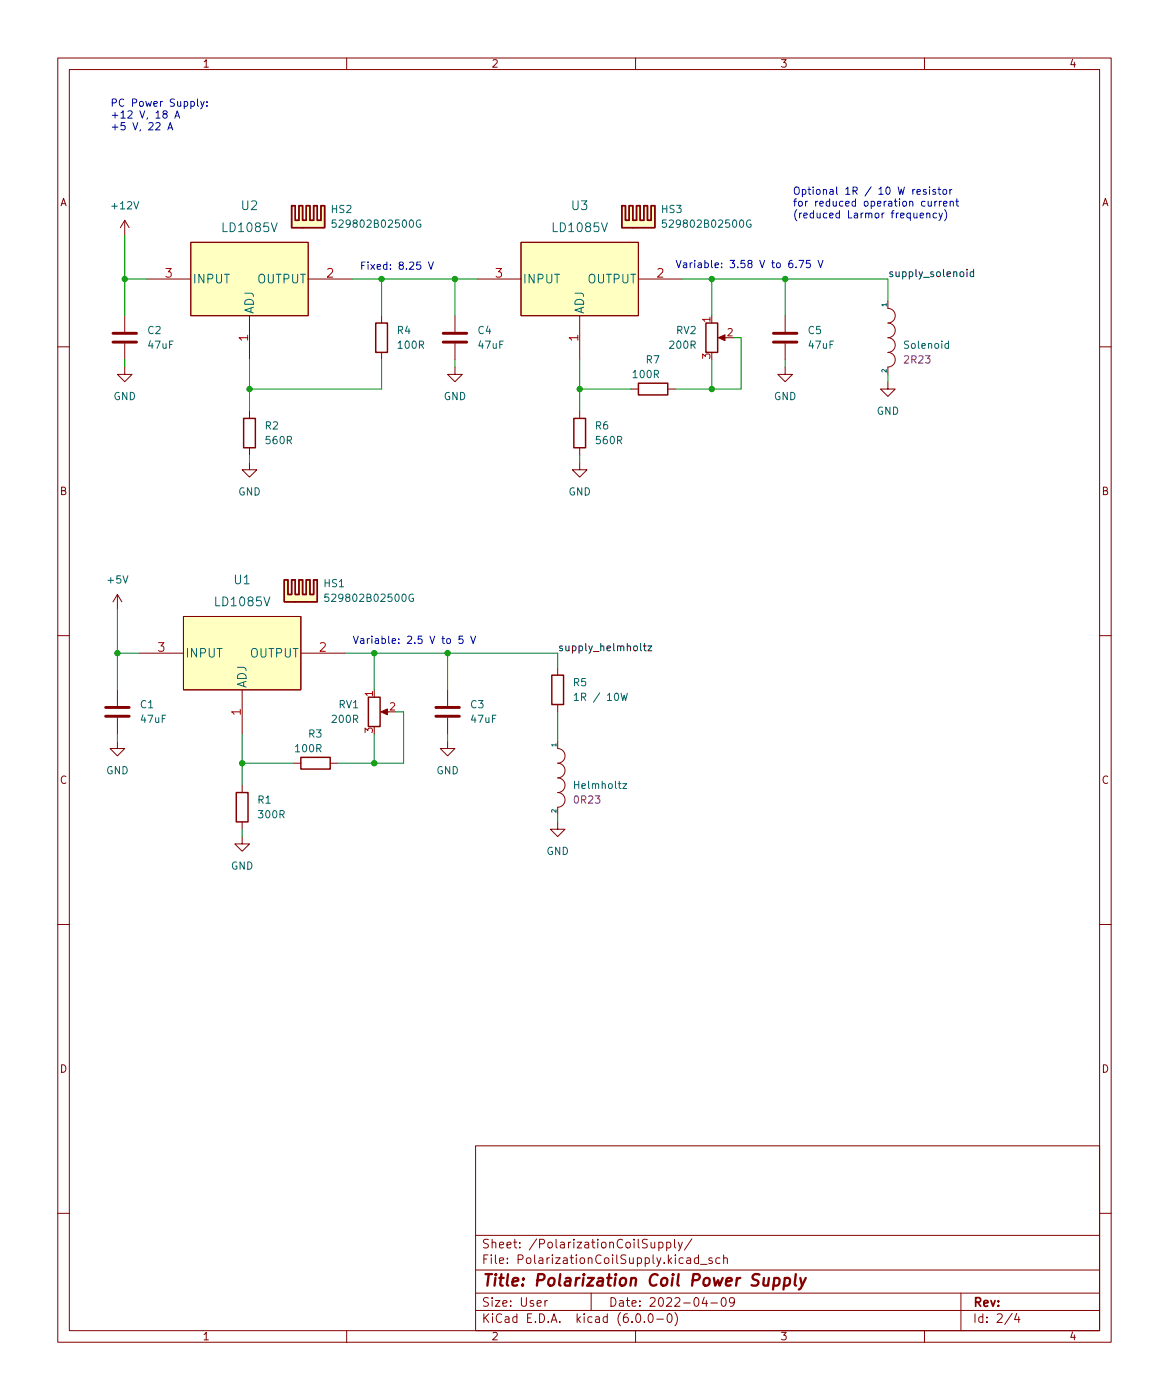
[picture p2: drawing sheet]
<svg xmlns="http://www.w3.org/2000/svg" width="202mm" height="242mm" viewBox="0 0 202 242" stroke-linecap="round" stroke-linejoin="round" font-family="sans-serif">
<g fill="none" stroke="#840000" stroke-width=".17">
<path d="M10 10h182.3v222.4h-182.3zM12 12h178.3v218.4h-178.3zM60 10v2M110 10v2M160 10v2M21.6 38.1v2.6M21.6 38.1l-.8 1.3M21.6 38.1l.8 1.3M21.6 54.7v2.7M21.6 59.5v2.8M25.4 48.3h7.6M33 42h20.3v12.7h-20.3z"/>
<path d="M43.2 54.7v7.6M53.3 48.3h7.7M66 54.7v1.2M78.7 54.7v2.7M78.7 59.5v2.8M82.5 48.3h7.7M90.2 42h20.3v12.7h-20.3zM100.3 54.7v7.6M110.5 48.3h7.6M124.7 58.5h1M135.9 54.7v2.7M135.9 59.5v2.8"/>
<path d="M153.7 52.1v1.3a1.27 1.27 0 0 1 1.2 1.3 1.27 1.27 0 0 1-1.2 1.2 1.27 1.27 0 0 1 1.2 1.3 1.27 1.27 0 0 1-1.2 1.3 1.27 1.27 0 0 1 1.2 1.2 1.27 1.27 0 0 1-1.2 1.3 1.27 1.27 0 0 1 1.2 1.3 1.27 1.27 0 0 1-1.2 1.2v1.3M10 60h2M21.6 63.5v1.3h1.3l-1.3 1.3-1.3-1.3h1.3M43.2 71.2v1.2M43.2 77.5v1.3M66 61v1.3M78.7 63.5v1.3h1.3l-1.3 1.3-1.2-1.3h1.2M100.3 71.2v1.2M100.3 77.5v1.3M109.2 67.4h1.3M115.6 67.4h1.2M135.9 63.5v1.3h1.3l-1.3 1.3-1.3-1.3h1.3"/>
<path d="M153.7 66.1v1.3h1.2l-1.2 1.2-1.3-1.2h1.3M190.3 60h2M43.2 80.1v1.2h1.2l-1.2 1.3-1.3-1.3h1.3M100.3 80.1v1.2h1.3l-1.3 1.3-1.2-1.3h1.2M10 110h2M20.3 102.9v2.6M20.3 119.4v2.8M20.3 102.9l-.7 1.3M20.3 102.9l.8 1.3M24.1 113.1h7.6M31.7 106.7h20.4v12.7h-20.4zM41.9 119.4v7.6"/>
<path d="M52.1 113.1h7.6M77.5 119.4v2.8M96.5 115.6v1.3M190.3 110h2M20.3 128.3v1.3h1.3l-1.3 1.3-1.3-1.3h1.3M20.3 124.2v2.8M41.9 135.9v1.3M50.8 132.1h1.3M57.1 132.1h1.3M66.3 123.2h1M77.5 128.3v1.3h1.2l-1.2 1.3-1.3-1.3h1.3M77.5 124.2v2.8"/>
<path d="M96.5 128.3v1.3a1.27 1.27 0 0 1 1.3 1.3 1.27 1.27 0 0 1-1.3 1.2 1.27 1.27 0 0 1 1.3 1.3 1.27 1.27 0 0 1-1.3 1.3 1.27 1.27 0 0 1 1.3 1.2 1.27 1.27 0 0 1-1.3 1.3 1.27 1.27 0 0 1 1.3 1.3 1.27 1.27 0 0 1-1.3 1.2v1.3M96.5 122v1.2M41.9 144.8v1.3h1.3l-1.3 1.3-1.3-1.3h1.3M41.9 142.3v1.3M96.5 142.3v1.3h1.3l-1.3 1.2-1.3-1.2h1.3M10 160h2M190.3 160h2M82.3 198.4h108v32h-108zM10 210h2M82.3 219.9h108M82.3 213.9h108M112.7 215v1h.4l.2-.1"/>
<path d="M113.3 215v1M114 215.1l.5-.1 .2 .3v.5l-.1 .2h-.6M114 215v1.5M115.4 215.1l.4-.1 .3 .3v.5l-.1 .2h-.6M115.4 215v1.5M116.7 214.5v1.3l.3 .2M117.4 215l.3 1M118.1 215l-.5 1.4-.2 .1M118.9 217.8h.6v.9M119.5 218.1l-.5 .1a.29 .29 0 0 0-.2 .3 .29 .29 0 0 0 .2 .2h.5M119.7 214.5l-1.2 1.9M120.9 217.8l-.4-.1-.3 .3v.5l.1 .2h.6"/>
<path d="M120.9 217.2v1.5M121.2 218.9h1.2M123.2 217.8l-.3-.1-.2 .3v.2l.5 .1v.4h-.5M124.6 217.8l-.4-.1-.3 .3v.5l.1 .2h.6M125.2 217.9l.3-.2 .3 .1 .1 .9M125.2 217.2v1.5M190.3 210h2M60 230.4v2M82.3 226.9h108M82.3 223.9h108M94.3 225.1v1M94.7 225.1l-.2 .1-.2 .2"/>
<path d="M102.3 223.9v3M110 230.4v2M110.2 227.5l.2-.1a.81 .81 0 0 1 .6 .7 .81 .81 0 0 1-.3 .8h-.2a.81 .81 0 0 1-.6-.6 .81 .81 0 0 1 .3-.8zM111.5 228.8v.1M112.4 227.5l.1-.1a.81 .81 0 0 1 .6 .7 .81 .81 0 0 1-.3 .8h-.1a.81 .81 0 0 1-.6-.6 .81 .81 0 0 1 .3-.8zM113.7 228.4h1.1M115.7 227.5l.1-.1a.81 .81 0 0 1 .6 .7 .81 .81 0 0 1-.3 .8h-.1a.81 .81 0 0 1-.6-.6 .81 .81 0 0 1 .3-.8zM116.8 227.2a1.72 1.72 0 0 1 0 2.3M121.9 224.6l-.4 1h1M122.2 225.1v1M123 225.6h1.2M125 224.7l.2-.1a.81 .81 0 0 1 .6 .7 .81 .81 0 0 1-.3 .8h-.2a.81 .81 0 0 1-.6-.6 .81 .81 0 0 1 .3-.8z"/>
<path d="M127.1 225.3l-.3 .3-.4-.1-.2-.2v-.4l.2-.2 .4-.1 .2 .2a.99 .99 0 0 1-.3 1.3h-.3M160 230.4v2M166.3 223.9v6.5M175.2 227.4l-1.3 1.9M176 227.4l-.4 1h.9M176.3 227.9v1"/>
</g>
<path d="M133.1 221.2l-.2 1.4M134 221.3l.2-.1 .6 .1 .1 .3v.6a.66 .66 0 0 1-1 .3M134 221.2l-.2 2M135.8 221.3l.2-.1 .6 .1 .1 .3v.6a.66 .66 0 0 1-1 .3M135.8 221.2l-.2 2M137.7 220.6l-.2 1.7 .3 .3M138.5 221.2l.3 1.4M139.5 221.2l-.9 1.8-.3 .2" fill="none" stroke="#840000" stroke-width=".4"/>
<g fill="#840000" stroke="#840000" stroke-width=".17">
<path d="M124.3 58.5l1.2-.5v1z"/>
<path d="M65.9 123.2l1.2-.5v1z"/>
</g>
<path d="M50.5 35.6h.6v2.5h.6v-2.5h.7v2.5h.6v-2.5h.6v2.5h.7v-2.5h.6v2.5h.6v-2.5h.7v3.8h-5.7zM107.6 35.6h.7v2.5h.6v-2.5h.6v2.5h.7v-2.5h.6v2.5h.6v-2.5h.7v2.5h.6v-2.5h.6v3.8h-5.7zM65 55.9h2.1v5.1h-2.1zM122.2 55.9h2v5.1h-2zM42.2 72.4h2v5.1h-2zM99.3 72.4h2v5.1h-2zM110.5 66.3h5.1v2.1h-5.1zM49.2 100.4h.6v2.5h.7v-2.5h.6v2.5h.6v-2.5h.7v2.5h.6v-2.5h.6v2.5h.7v-2.5h.6v3.8h-5.7zM95.5 116.9h2v5.1h-2zM40.9 137.2h2v5.1h-2zM52.1 131.1h5v2h-5zM63.8 120.7h2v5.1h-2z" fill="none" stroke="#840000" stroke-width=".25"/>
<g fill="#ffffc2" stroke="#ffffc2" stroke-width=".17">
<path d="M33 42h20.3v12.7h-20.3z"/>
<path d="M90.2 42h20.3v12.7h-20.3z"/>
<path d="M50.5 35.6h.6v2.5h.6v-2.5h.7v2.5h.6l-.6 1.3h-1.9z"/>
<path d="M53 35.6h.6v2.5h.7v-2.5h.6v2.5h.6v-2.5h.7v3.8h-3.8l.6-1.3z"/>
<path d="M107.6 35.6h.7v2.5h.6v-2.5h.6v2.5h.7l-.7 1.3h-1.9z"/>
<path d="M110.2 35.6h.6v2.5h.6v-2.5h.7v2.5h.6v-2.5h.6v3.8h-3.8l.7-1.3z"/>
<path d="M49.2 100.4h.6v2.5h.7v-2.5h.6v2.5h.6l-.6 1.3h-1.9z"/>
<path d="M51.7 100.4h.7v2.5h.6v-2.5h.6v2.5h.7v-2.5h.6v3.8h-3.8l.6-1.3z"/>
<path d="M31.7 106.7h20.4v12.7h-20.4z"/>
</g>
<path d="M19.6 59.2h4M19.6 57.7h4M76.7 59.2h4.1M76.7 57.7h4.1M133.9 59.2h4M133.9 57.7h4M18.3 124h4.1M18.3 122.5h4.1M75.4 124h4.1M75.4 122.5h4.1" fill="none" stroke="#840000" stroke-width=".51"/>
<path d="M58.1 38.1h-.6v.6l.2-.1h.4l.1 .2-.1 .4-.1 .2-.5-.2M72.8 38.1a.59 .59 0 0 0-.8 .6 .59 .59 0 0 0 .8 .6v-.5h-.2M115.3 38.1h-.6l-.1 .6 .2-.1h.4l.1 .2v.4l-.2 .2-.5-.2M129.9 38.1a.59 .59 0 0 0-.7 .6 .59 .59 0 0 0 .7 .6l.1-.5h-.3M164.2 59.5h-.4l-.3 .2 .2 .5h.5M164.2 59v1.3M56.9 102.9h-.6l-.1 .6 .2-.2 .4 .1 .1 .2v.4l-.2 .1-.5-.1M71.5 102.9a.59 .59 0 0 0-.7 .6 .59 .59 0 0 0 .7 .6l.1-.5h-.3M107.5 120l.3 1.3 .2-.9 .3 .9 .3-1.3M99.4 120.4l.3-.4v1.3M99.4 121.3h.7M107.8 135.7h.7l-.7 .8h.7" fill="none" stroke="#006464" stroke-width=".17"/>
<path d="M167.4 46.6v.1M167.4 47v.9M168.5 47.1l-.4-.1-.2 .3 .1 .5h.5M168.5 46.6v1.3M110.9 111.4v1.1l.2 .2M111.4 111.8h.4M111.5 111.4v1.1l.3 .2M112.1 111.8h.7l-.7 .9h.7" fill="none" stroke="#0f0f0f" stroke-width=".17"/>
<g fill="none" stroke="#0000c2" stroke-width=".17">
<path d="M34.2 17.1v1.1l.2 .2M34.7 17.6l.3 .8M35.3 17.6l-.4 1.1-.2 .1M35.8 18.3v.1M35.8 17.6v.1M29 22.5l.5-1.3 .4 1.3M29.2 22.1h.6M30.3 20.4l.4-1.2 .4 1.2M30.4 20.1h.6M158.7 33.2l.6-.1-.1-.2-.3-.1-.2 .2 .1 .6h.4M159.2 37.3l.7-.1-.1-.3h-.4l-.2 .2 .1 .6h.5M160.3 32.9l-.3-.1-.2 .2 .1 .2 .4 .1v.3h-.5"/>
<path d="M160.4 37l.2-.1h.3v.8M160.4 36.9v.8M160.6 34.8l.1 .8 .3 .1 .2-.1M160.9 32.4v.1M160.9 32.8v.8M161.2 34.8v.9M161.8 34.8v.9M161.9 32.9l-.3-.1-.2 .2 .1 .2 .4 .1v.3h-.5M162.1 36.9h-.4l-.2 .2 .1 .6h.5M162.2 34.8l-.4 .3M162.3 32.8h.5M162.5 32.4v1.1l.3 .1"/>
<path d="M162.5 36.9l.3 .8M162.6 34.8v.9M162.9 34.8l-.3 .3M163.1 36.9l-.4 1.1-.2 .2M163.3 32.9l.3-.1 .2 .2v.4l-.2 .2h-.3l-.1-.2zM163.3 35.3l.6-.2-.1-.2-.3-.1-.2 .2 .1 .6h.4M163.5 36.3a1.46 1.46 0 0 1 0 1.9M164.4 32.8v.8M164.5 35l.1-.2 .3 .1 .1 .8M164.5 34.8v.9M164.8 32.8l-.4 .2M165.4 34.8h.5"/>
<path d="M165.6 34.4v1.1l.3 .2M74.2 45.4l.4 1.2 .4-1.2M137.8 46.2v.1M138.3 45.1h.8l-.5 1.2M140.2 45.1h-.6l-.1 .6 .2-.1h.4l.2 .2-.1 .4-.2 .1-.5-.1M141.6 45.1l.4 1.2 .4-1.2M80.1 110.1h-.6l-.1 .6 .2-.1 .4 .1 .1 .1v.5l-.2 .1-.5-.1M81.5 110.1l.4 1.3 .4-1.3"/>
</g>
<g fill="none" stroke="#009600" stroke-width=".17">
<path d="M21.6 48.3h3.8M21.6 40.7v14M61 48.3h21.5M66 48.3v6.4M78.7 48.3v6.4M118.1 48.3h35.6v3.8M123.2 48.3v6.4M127 58.5h1.3v8.9h-11.5M135.9 48.3v6.4M21.6 62.3v1.2M43.2 62.3v8.9M43.2 78.8v1.3"/>
<path d="M66 62.3v5.1h-22.8M78.7 62.3v1.2M100.3 67.4h8.9M100.3 62.3v8.9M100.3 78.8v1.3M123.2 62.3v5.1M135.9 62.3v1.2M153.7 64.8v1.3M20.3 105.5v13.9M20.3 113.1h3.8M59.7 113.1h36.8v2.5M64.8 113.1v6.3"/>
<path d="M77.5 113.1v6.3M20.3 127v1.3M41.9 132.1h8.9M41.9 127v8.9M64.8 127v5.1M68.6 123.2h1.2v8.9h-11.4M77.5 127v1.3M96.5 123.2v5.1M41.9 143.6v1.2M96.5 141v1.3"/>
</g>
<g fill="#009600" stroke="#009600" stroke-width=".17">
<circle cx="123.2" cy="67.4" r=".46"/>
<circle cx="135.9" cy="48.3" r=".46"/>
<circle cx="123.2" cy="48.3" r=".46"/>
<circle cx="64.8" cy="113.1" r=".46"/>
<circle cx="43.2" cy="67.4" r=".46"/>
<circle cx="20.3" cy="113.1" r=".46"/>
<circle cx="41.9" cy="132.1" r=".46"/>
<circle cx="64.8" cy="132.1" r=".46"/>
<circle cx="77.5" cy="113.1" r=".46"/>
<circle cx="100.3" cy="67.4" r=".46"/>
<circle cx="66" cy="48.3" r=".46"/>
<circle cx="78.7" cy="48.3" r=".46"/>
<circle cx="21.6" cy="48.3" r=".46"/>
</g>
<text font-size="2.8" fill="#840000" x="83.3" y="222.7">Title: Polarization Coil Power Supply</text>
<g font-size="2.1" fill="#006464">
<text x="38.7" y="40.2">LD1085V</text>
<text x="41.8" y="36.4">U2</text>
<text x="95.8" y="40.2">LD1085V</text>
<text x="99" y="36.4">U3</text>
<text x="33.3" y="49.1">INPUT</text>
<text x="44.5" y="49.1">OUTPUT</text>
<text x="90.4" y="49.1">INPUT</text>
<text x="101.7" y="49.1">OUTPUT</text>
<text x="43.9" y="54.4" transform="rotate(-90 43.9 54.4)">ADJ</text>
<text x="101.1" y="54.4" transform="rotate(-90 101.1 54.4)">ADJ</text>
<text x="40.6" y="101.1">U1</text>
<text x="37.4" y="104.9">LD1085V</text>
<text x="32" y="113.8">INPUT</text>
<text x="43.2" y="113.8">OUTPUT</text>
<text x="42.7" y="119.2" transform="rotate(-90 42.7 119.2)">ADJ</text>
</g>
<g font-size="2.1" fill="#a90000">
<text x="28.6" y="48">3</text>
<text x="56.6" y="48">2</text>
<text x="85.8" y="48">3</text>
<text x="113.7" y="48">2</text>
<text x="42.9" y="59" transform="rotate(-90 42.9 59)">1</text>
<text x="100.1" y="59" transform="rotate(-90 100.1 59)">1</text>
<text x="27.4" y="112.8">3</text>
<text x="55.3" y="112.8">2</text>
<text x="41.7" y="123.8" transform="rotate(-90 41.7 123.8)">1</text>
</g>
<g font-size="2.1" fill="#840000">
<text x="83.3" y="218.8">File: PolarizationCoilSupply.kicad_sch</text>
<text x="83.3" y="216.1">Sheet: /PolarizationCoilSupply/</text>
<text x="83.3" y="226.2">Size: User</text>
<text x="105.3" y="226.2">Date: 2022-04-09</text>
<text x="168.3" y="226.2">Rev:</text>
<text x="83.3" y="229">KiCad E.D.A. kicad (6.0.0-0)</text>
<text x="168.3" y="229">Id: 2/4</text>
</g>
<g font-size="1.8" fill="#840000">
<text x="35" y="11.7">1</text>
<text x="85" y="11.7">2</text>
<text x="135" y="11.7">3</text>
<text x="185" y="11.7">4</text>
<text x="10.3" y="35.7">A</text>
<text x="190.7" y="35.7">A</text>
<text x="10.3" y="85.7">B</text>
<text x="190.7" y="85.7">B</text>
<text x="10.3" y="135.7">C</text>
<text x="190.7" y="135.7">C</text>
<text x="10.3" y="185.7">D</text>
<text x="190.7" y="185.7">D</text>
<text x="35" y="232">1</text>
<text x="85" y="232">2</text>
<text x="135" y="232">3</text>
<text x="185" y="232">4</text>
</g>
<g font-size="1.8" fill="#0000c2">
<text x="19" y="18.5">PC Power Supply:</text>
<text x="19" y="20.5">+12 V, 18 A</text>
<text x="19" y="22.6">+5 V, 22 A</text>
<text x="137.2" y="33.7">Optional 1R / 10 W resistor</text>
<text x="137.2" y="35.7">for reduced operation current</text>
<text x="137.2" y="37.8">(reduced Larmor frequency)</text>
<text x="62.2" y="46.7">Fixed: 8.25 V</text>
<text x="116.8" y="46.4">Variable: 3.58 V to 6.75 V</text>
<text x="61" y="111.5">Variable: 2.5 V to 5 V</text>
</g>
<g font-size="1.8" fill="#006464">
<text x="19.5" y="36.2">+12V</text>
<text x="57.4" y="36.9">HS2</text>
<text x="58.4" y="39.4">529802B02500G</text>
<text x="114.5" y="36.9">HS3</text>
<text x="115.6" y="39.4">529802B02500G</text>
<text x="25.6" y="57.8">C2</text>
<text x="68.8" y="57.8">R4</text>
<text x="82.7" y="57.8">C4</text>
<text x="117.1" y="57.8">RV2</text>
<text x="139.9" y="57.8">C5</text>
<text x="25.7" y="60.4">47uF</text>
<text x="69" y="60.4">100R</text>
<text x="82.9" y="60.4">47uF</text>
<text x="109.7" y="65.4">100R</text>
<text x="111.9" y="62.9">R7</text>
<text x="116" y="60.4">200R</text>
<text x="140" y="60.4">47uF</text>
<text x="156.6" y="60.4">Solenoid</text>
<text x="19.6" y="69.3">GND</text>
<text x="76.8" y="69.3">GND</text>
<text x="133.9" y="69.3">GND</text>
<text x="151.7" y="71.8">GND</text>
<text x="45.9" y="74.3">R2</text>
<text x="46.1" y="76.9">560R</text>
<text x="103.1" y="74.3">R6</text>
<text x="103.3" y="76.9">560R</text>
<text x="41.2" y="85.8">GND</text>
<text x="98.4" y="85.8">GND</text>
<text x="18.7" y="101">+5V</text>
<text x="56.1" y="101.6">HS1</text>
<text x="57.1" y="104.2">529802B02500G</text>
<text x="99.2" y="118.8">R5</text>
<text x="24.3" y="122.6">C1</text>
<text x="24.5" y="125.1">47uF</text>
<text x="57.6" y="125.1">200R</text>
<text x="58.6" y="122.6">RV1</text>
<text x="81.5" y="122.6">C3</text>
<text x="81.6" y="125.1">47uF</text>
<text x="100.3" y="121.3">1R / 10W</text>
<text x="51.2" y="130.2">100R</text>
<text x="53.4" y="127.7">R3</text>
<text x="18.4" y="134">GND</text>
<text x="75.5" y="134">GND</text>
<text x="99.7" y="136.6">Helmholtz</text>
<text x="44.6" y="139.1">R1</text>
<text x="44.9" y="141.6">300R</text>
<text x="94.6" y="148">GND</text>
<text x="39.9" y="150.5">GND</text>
</g>
<g font-size="1.8" fill="#0f0f0f">
<text x="153.7" y="48">supply_solenoid</text>
<text x="96.5" y="112.7">supply_helmholtz</text>
</g>
<g font-size="1.8" fill="#a90000">
<text x="122.9" y="55.8" transform="rotate(-90 122.9 55.8)">1</text>
<text x="125.9" y="58.2">2</text>
<text x="122.9" y="62.1" transform="rotate(-90 122.9 62.1)">3</text>
<text x="64.5" y="120.5" transform="rotate(-90 64.5 120.5)">1</text>
<text x="67.5" y="123">2</text>
<text x="64.5" y="126.9" transform="rotate(-90 64.5 126.9)">3</text>
</g>
<g font-size="1.8" fill="#840084">
<text x="156.6" y="62.9">2R23</text>
<text x="99.5" y="139.1">0R23</text>
</g>
<g font-size="1.1" fill="#006464">
<text x="153.4" y="53" transform="rotate(-90 153.4 53)">1</text>
<text x="153.4" y="64.5" transform="rotate(-90 153.4 64.5)">2</text>
<text x="96.3" y="129.2" transform="rotate(-90 96.3 129.2)">1</text>
<text x="96.3" y="140.7" transform="rotate(-90 96.3 140.7)">2</text>
</g>
</svg>
